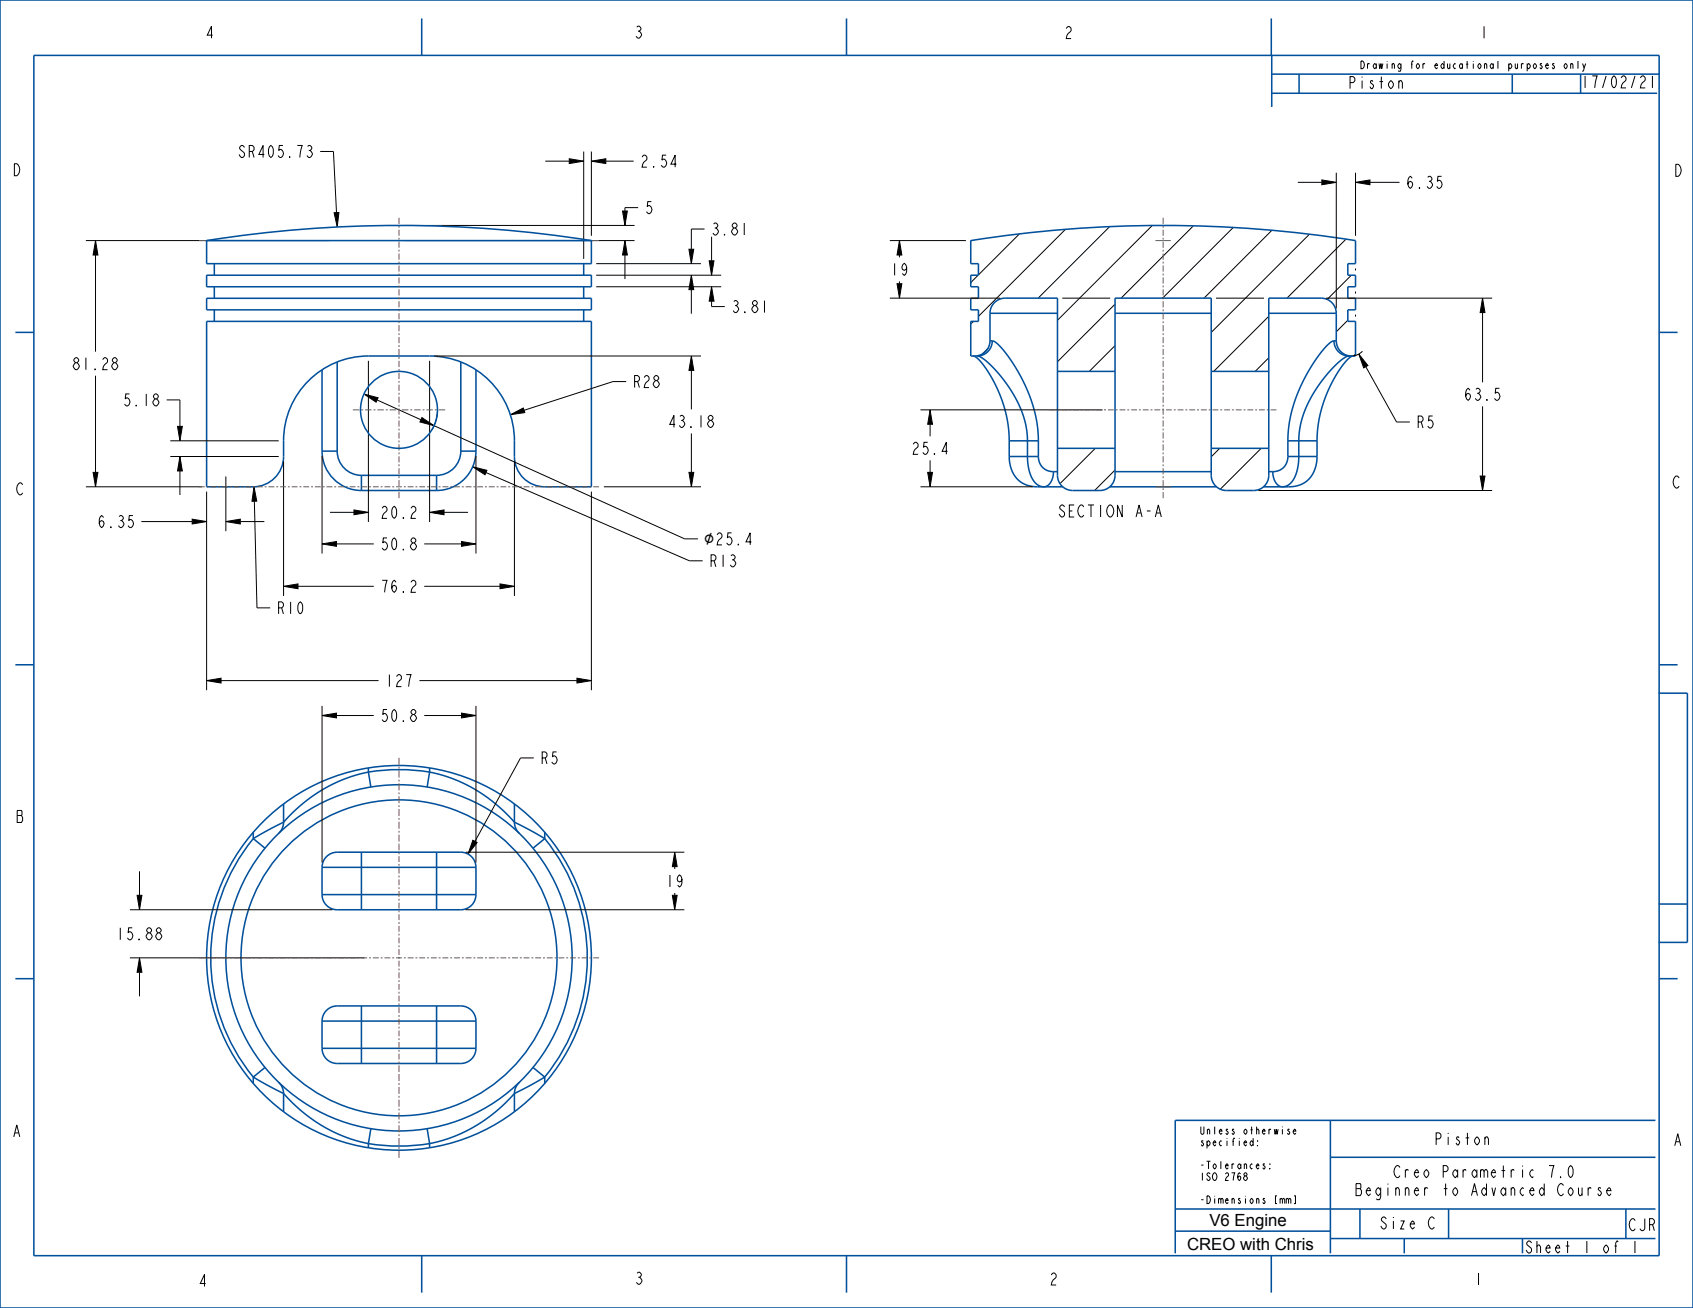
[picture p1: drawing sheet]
<svg xmlns="http://www.w3.org/2000/svg" width="559mm" height="432mm" viewBox="0 0 559 432" stroke-linecap="round" stroke-linejoin="round" font-family="sans-serif">
<g fill="none" stroke="#000" stroke-width=".33">
<path d="M523.4 21l-.5 1.5M105.7 50h4.4l1 20.2M180 53.2h7.9M187.9 52.4l4.8 .8-4.8 .8zM192.7 50v35.5M195.2 53.2l4.8-.8v1.6zM195.2 50v27.8M200 53.2h9.2M436.3 59.4l4.8 .8-4.8 .8zM441.1 57v44.8M447.4 57v20.8M28.4 79.4h80.3"/>
<path d="M31.5 79.4l.8 4.8h-1.6zM110.3 70.2l1.6-.1-.6 4.8zM133.3 79.4h76.1M133.3 74.4h76.1M205.5 69.7h1.6l-.8 4.7zM206.3 79.4l.8 4.8h-1.6zM210.6 68.5h-4.3v1.2M232.5 75.6h-4.3v6.7M234.9 78.2v7.9M293.7 79.4h25.1M296.9 79.4l.8 4.8h-1.6zM320.6 79.4l-.2 .2"/>
<path d="M336.5 77.2l-13.6 13.6M351.7 75.7l-28.8 28.7M366.2 74.8l-23.5 23.6M380.3 74.5l-31.3 31.2M393.8 74.6l-23.8 23.8M407 75.2l-23.3 23.2M419.8 76.1l-22.4 22.3M428.4 60.2h7.9M432.2 77.3l-32.4 32.4M444.2 79l-19.4 19.4M447.4 60.2l4.8-.8v1.6zM452.2 60.2h9.7"/>
<path d="M31.5 84.2v31.9M196.8 94.7h41.2M196.8 90.9h41.2M196.8 87h34.6M206.3 84.2v7.9M227.4 82.3h1.6l-.8 4.7zM228.2 90.9l.8 4.7h-1.6zM228.2 95.6v8M234.1 86.1h1.6l-.8 4.8zM234.9 94.7l.8 4.7h-1.6zM234.9 99.4v1.8h4.3M293.7 98.4h36.5"/>
<path d="M296.1 93.7h1.6l-.8 4.7zM296.9 84.2v.8M296.9 92.9v.8M322.8 90.9l-2.4 2.4M350.6 98.4h15.8M401.4 98.4h15.8M437.6 98.4h54.9M446 90.9l-8 8M447.4 88.6v.7M447.4 96.3v.6M489.3 98.4l.8 4.8h-1.6zM121.6 119.1v53.2"/>
<path d="M141.8 119.1v53.2M143.4 117.5h88M228.2 117.5l.8 4.8h-1.6zM321.3 106.1l-.9 .9M326.1 115l-1.9 1.9M368 100.4l-19 19M368 114.1l-8.5 8.5M418.8 104.4l-18.2 18.2M418.8 118.1l-4.5 4.5M444.9 105.7l-3.8 3.8M447.4 116.9l-.6 .6M447.4 103.9v.6"/>
<path d="M448.5 116.9l3 3.8-1.4 .7zM449.7 116l-1.9 1.2-1.7 .3M489.3 103.2v23M31.5 124v31.9M55 132h4.4v8.8M120.1 130.1l4.7 1.2-.7 1.5zM124.5 132l14.4 6.6M139.3 137.8l4 2.7-4.7-1.2zM144.4 135.3a12.7 12.7 0 0 1-1.9 6.6M168.4 136.9l4.3-2.2 .5 1.5zM206.7 126h-4.4l-29.3 9.4M228.2 122.3v12.8"/>
<path d="M303.8 135.3h60.1M307 135.3l.8 4.8h-1.6zM450.8 121.1l10.2 18.2h4.3M489.3 134.1v23.1M30.7 155.9h1.6l-.8 4.8zM56.2 150.7h35.8M56.2 145.5h35.8M58.6 140.8h1.6l-.8 4.7zM59.4 150.7l.8 4.8h-1.6zM59.4 155.5v7.9M74.5 157.3v18.1M93.6 152.3v44.4"/>
<path d="M106.3 150.5v32.2M143.3 140.5l82.7 37.4h4.4M156 154.1l4.7 1.2-.6 1.4zM157.1 150.5v32.2M160.4 156l67.2 29.1h4.3M169.8 152.3v44.4M227.4 155.9h1.6l-.8 4.8zM228.2 143.1v12.8M306.2 155.9h1.6l-.8 4.8zM307 140.1v3.9M307 152v3.9M361.5 148l-11.6 11.7"/>
<path d="M368 155.2l-6.7 6.7M402.6 148l-2.8 2.8M416.3 148l-13.5 13.5M488.5 157.2h1.6l-.8 4.7zM28.4 160.7h38.2M46.7 172.2h16.7M63.4 171.4l4.8 .8-4.8 .8zM68.2 162.3v65.6M74.5 172.2l4.8-.8v1.6zM79.3 172.2h7.9M83.8 160.7l1 4.7-1.6 .1zM84 165.5l.8 35.2h4.4"/>
<path d="M106.3 179.6l4.8-.8v1.6zM108.9 169.1h7.9M111.1 179.6h12.3M116.8 168.3l4.8 .8-4.8 .8zM140 179.6h12.3M141.8 169.1l4.8-.8v1.6zM146.6 169.1h7.9M152.3 178.8l4.8 .8-4.8 .8zM195.2 162.3v65.6M199.3 160.7h32.1M303.8 160.7h37.1M415.4 161.9h77.1"/>
<path d="M93.6 193.6l4.8-.8v1.5zM98.4 193.6h25M140 193.6h25M165 192.8l4.8 .8-4.8 .7zM68.2 224.7l4.8-.8v1.6zM73 224.7h51.9M106.3 236.2l4.8-.8v1.6zM106.3 233v51.7M111.1 236.2h12.3M138.4 224.7h52M140 236.2h12.3M152.3 235.4l4.8 .8-4.8 .8z"/>
<path d="M157.1 233v51.7M190.4 223.9l4.8 .8-4.8 .8zM176.2 250.2h-4.4l-15 27.6M156.1 277.4l1.4 .7-3 3.8zM45.3 295.6h1.5l-.8 4.7zM46 287.6v8M153.7 281.3h72.2M221.9 295.6h1.6l-.8 4.7zM222.7 281.3l.8 4.8h-1.6zM222.7 286.1v.8M222.7 294.8v.8M42.9 316.2h77.4"/>
<path d="M42.9 300.3h66.8M46 316.2l.8 4.8h-1.5zM153.7 300.3h72.2M46 321v7.9"/>
</g>
<g fill="#000">
<path d="M187.9 52.4l4.8 .8-4.8 .8zM195.2 53.2l4.8-.8v1.6zM31.5 79.4l.8 4.8h-1.6zM110.3 70.2l1.6-.1-.6 4.8zM205.5 69.7h1.6l-.8 4.7zM206.3 79.4l.8 4.8h-1.6zM296.9 79.4l.8 4.8h-1.6zM436.3 59.4l4.8 .8-4.8 .8zM447.4 60.2l4.8-.8v1.6zM228.2 90.9l.8 4.7h-1.6zM227.4 82.3h1.6l-.8 4.7zM234.1 86.1h1.6l-.8 4.8z"/>
<path d="M234.9 94.7l.8 4.7h-1.6zM296.1 93.7h1.6l-.8 4.7zM489.3 98.4l.8 4.8h-1.6zM228.2 117.5l.8 4.8h-1.6zM448.5 116.9l3 3.8-1.4 .7zM120.1 130.1l4.7 1.2-.7 1.5zM168.4 136.9l4.3-2.2 .5 1.5zM307 135.3l.8 4.8h-1.6zM59.4 150.7l.8 4.8h-1.6zM58.6 140.8h1.6l-.8 4.7zM139.3 137.8l4 2.7-4.7-1.2zM156 154.1l4.7 1.2-.6 1.4z"/>
<path d="M30.7 155.9h1.6l-.8 4.8zM63.4 171.4l4.8 .8-4.8 .8zM74.5 172.2l4.8-.8v1.6zM83.8 160.7l1 4.7-1.6 .1zM106.3 179.6l4.8-.8v1.6zM116.8 168.3l4.8 .8-4.8 .8zM141.8 169.1l4.8-.8v1.6zM152.3 178.8l4.8 .8-4.8 .8zM227.4 155.9h1.6l-.8 4.8zM306.2 155.9h1.6l-.8 4.8zM488.5 157.2h1.6l-.8 4.7zM93.6 193.6l4.8-.8v1.5z"/>
<path d="M165 192.8l4.8 .8-4.8 .7zM68.2 224.7l4.8-.8v1.6zM106.3 236.2l4.8-.8v1.6zM152.3 235.4l4.8 .8-4.8 .8zM190.4 223.9l4.8 .8-4.8 .8zM156.1 277.4l1.4 .7-3 3.8zM222.7 281.3l.8 4.8h-1.6zM45.3 295.6h1.5l-.8 4.7zM46 316.2l.8 4.8h-1.5zM221.9 295.6h1.6l-.8 4.7z"/>
</g>
<g fill="none" stroke="#00509b" stroke-width=".51">
<path d="M0 0h558.8v431.8h-558.8zM11.2 18.3h536.4v396.2h-536.4zM139.2 6.1v12.2M279.4 6.1v12.2M419.6 6.1v12.2M419.8 18.2v17.1M419.8 30.8h127.2M419.8 24.5h128.1M428.8 24.5v6.3M499.1 24.5v6.3M68.2 90.9h127v3.8h-127zM68.2 98.5h127v3.8h-127z"/>
<path d="M68.2 87h127M70.7 87v3.9M70.7 94.7v3.8M192.7 87v3.9M192.7 94.7v3.8M5.1 109.7h6.1M68.2 106.1h127v54.6h-15.4a10 10 0 0 1-10-10 33.2 33.2 0 0 0-2.9-17.5 28 28 0 0 0-25.1-15.7h-20.2a28 28 0 0 0-28 28 18.9 18.9 0 0 1-.7 8.8 10 10 0 0 1-9.3 6.4h-15.4zM70.7 102.3v3.8M111.3 119.5v29.4M152.1 119.5v29.4M192.7 102.3v3.8M321.2 117.5l.4 .1a9.7 9.7 0 0 1 3.9 4.1 43.4 43.4 0 0 1 7.6 23.8"/>
<path d="M326.8 112.5a5.2 5.2 0 0 1-6.4 5v-11.4h2.5v-3.8h-2.5v-3.8h2.5v-3.8h-2.5v-3.8h2.5v-3.9h-2.5v-7.6a405.7 405.7 0 0 1 127 0v7.6h-2.5v3.9h2.5v3.8h-2.5v3.8h2.5v3.8h-2.5v3.8h2.5v11.4h-2.2M326.8 103.4a5 5 0 0 1 5-5h17.2v58.5a5 5 0 0 0 5 5h9a5 5 0 0 0 5-5v-58.5h31.8v58.5a5 5 0 0 0 5 5h9a5 5 0 0 0 5-5v-58.5h17.3a5 5 0 0 1 5 5M326.8 103.4v9.1M326.8 112.5h.7M326.8 103.4h22.2M327.5 112.5a5 5 0 0 1-4.9 5 9.1 9.1 0 0 1 4.8 3.4 37.7 37.7 0 0 1 11.7 23.8v6a11.2 11.2 0 0 0 3.5 9.4 3.1 3.1 0 0 0 4.8-2.4l.3-2M327.5 112.5h.2a10.9 10.9 0 0 1 4.4 4.3 49.1 49.1 0 0 1 10.6 28.7M368 103.4h31.8M418.8 103.4h22.3M440.3 112.5a5 5 0 0 0 4.9 5M440.3 112.5h-.2a10.9 10.9 0 0 0-4.4 4.3 49.1 49.1 0 0 0-10.6 28.7M440.3 112.5h.8"/>
<path d="M441.1 112.5a5 5 0 0 0 5 5M441.1 103.4v9.1M445.2 117.5a9.1 9.1 0 0 0-4.8 3.4 37.7 37.7 0 0 0-11.7 23.8v6a11.2 11.2 0 0 1-3.5 9.4 3.1 3.1 0 0 1-4.8-2.4l-.3-2M446.6 117.5l-.3 .1a9.7 9.7 0 0 0-4 4.1 43.4 43.4 0 0 0-7.6 23.8M547.6 109.7h6.1M106.3 122.1v26.8M157.1 122.1v26.8M349 122.6h19M399.8 122.6h19M106.3 148.9a13 13 0 0 0 13 13M106.3 148.9h5M111.3 148.9a8 8 0 0 0 8 8"/>
<path d="M119.3 156.9h24.8M119.3 156.9v5M144.1 156.9v5M152.1 148.9a8 8 0 0 1-8 8M152.1 148.9h5M157.1 148.9a13 13 0 0 1-13 13M333.1 150.7a9.1 9.1 0 0 0 9.4 10h8.3M333.1 145.5v5.2M333.1 150.7h9.6M333.1 145.5h9.6M342.7 150.7a4.8 4.8 0 0 0 5 5M342.7 145.5v5.2"/>
<path d="M347.7 155.7h1.3M349 148h19M368 155.7h31.8M399.8 148h19M418.8 155.7h1.3M425.1 150.7a4.8 4.8 0 0 1-5 5M425.1 150.7h9.6M425.1 145.5h9.6M425.1 145.5v5.2M434.7 150.7a9.1 9.1 0 0 1-9.3 10h-8.4M434.7 145.5v5.2M119.3 161.9h24.8"/>
<path d="M366.3 160.7h35.2M5.1 219.5h6.1M547.6 219.5h6.1M547.5 228.8h9.4v82.3h-9.4M121.6 254.9a62.1 62.1 0 0 1 20.2 0M121.6 254.9a51 51 0 0 0-28 16.5M121.6 253.5v1.4M121.6 254.9l.8 4.9M141.8 254.9a51 51 0 0 1 28 16.5M141.8 254.9l-.8 4.9M141.8 253.5v1.4M83.6 276.8a62.1 62.1 0 0 0 0 78.8"/>
<path d="M83.6 274.7v2.1M83.6 276.8l3.9 3.2M92.1 275h.1M93.6 271.4l-.5 2.2-1 1.4M93.6 271.4l-10 5.4M93.6 265.4v6M169.8 271.4l.3 1.7 1.2 1.9M169.8 271.4l10 5.4M169.8 265.4v6M171.3 275h.1M179.8 276.8a62.1 62.1 0 0 1 0 78.8M179.8 276.8l-3.9 3.2"/>
<path d="M179.8 274.7v2.1M106.3 286.3a5 5 0 0 1 5-5h40.8a5 5 0 0 1 5 5M106.3 295.3a5 5 0 0 0 5 5h40.8a5 5 0 0 0 5-5M106.3 286.3v9M106.3 295.3h50.8M106.3 286.3h50.8M119.3 281.3v19M144.1 281.3v19M157.1 286.3v9M547.5 298.4h9.4M5.1 323.1h6.1M106.3 337.1a5 5 0 0 1 5-5h40.8a5 5 0 0 1 5 5"/>
<path d="M106.3 337.1v9M106.3 337.1h50.8M119.3 332.1v19M144.1 332.1v19M157.1 337.1v9M547.6 323.1h6.1M83.6 355.6l10 5.4M83.6 355.6v2.1M87.5 352.4l-3.9 3.2M92.1 357.4l1 1.4 .5 2.2M92.1 357.4h.1M106.3 346.1a5 5 0 0 0 5 5h40.8a5 5 0 0 0 5-5"/>
<path d="M106.3 346.1h50.8M171.3 357.4l-1.2 1.9-.3 1.7M171.3 357.4h.1M175.9 352.4l3.9 3.2M179.8 355.6l-10 5.4M179.8 355.6v2.1M93.6 361l.2 .2a50.6 50.6 0 0 0 27.8 16.3M93.6 361v6M121.6 377.5a62.1 62.1 0 0 0 20.2 0M121.6 377.5v1.4M122.4 372.6l-.8 4.9M141 372.6l.8 4.9"/>
<path d="M141.8 377.5v1.4M169.8 361l-.2 .2a50.6 50.6 0 0 1-27.8 16.3M169.8 361v6M439.1 369.9v43.8M546.4 369.9h-158.5v43.8M387.9 399.1h158.5M439.1 382h107.3M448.9 399.1v9.8M478.1 399.1v9.8M536.7 399.1v9.8M139.2 414.5v12.2M279.4 414.5v12.2"/>
<path d="M387.9 406.4h51.2M419.6 414.5v12.2M439.1 408.9h107.3M463.5 408.9v4.8"/>
<circle cx="131.7" cy="316.2" r="63.5"/>
<circle cx="131.7" cy="316.2" r="57.2"/>
<circle cx="131.7" cy="316.2" r="52.2"/>
</g>
<!-- layer: 02___PRT_ALL_AXES -->
<g fill="none" stroke="#00509b" stroke-width=".51">
<path d="M68.2 79.4a405.7 405.7 0 0 1 127 0M68.2 79.4v7.6M68.2 79.4h127M195.2 79.4v7.6"/>
<circle cx="131.7" cy="135.3" r="12.7"/>
</g>
<g fill="none" stroke="#785055" stroke-width=".33">
<path d="M65.7 79.4h2.5M131.7 71.9v2M131.7 74.6v.6M131.7 75.8v2.1M131.7 78.5v.6M131.7 79.8v2M195.2 79.4h2.5M381.4 79.4h5M383.9 71.9v2M383.9 74.6v.6M383.9 75.8v2.1M383.9 78.5v.6"/>
<path d="M383.9 79.8v2M131.7 82.4v.7M131.7 83.7v2M131.7 86.4v.6M131.7 87.6v2.1M131.7 90.3v.6M131.7 91.6v2M131.7 94.2v.7M131.7 95.5v2M131.7 98.2v.6M131.7 99.4v2.1M383.9 82.4v.7"/>
<path d="M383.9 83.7v2M383.9 86.4v.6M383.9 87.6v2.1M383.9 90.3v.6M383.9 91.6v2M383.9 94.2v.7M383.9 95.5v2M383.9 98.2v.6M383.9 99.4v2.1M131.7 102.1v.6M131.7 103.4v2M131.7 106v.7"/>
<path d="M131.7 107.3v2.1M131.7 110v.6M131.7 111.2v2.1M131.7 113.9v.7M131.7 115.2v2M131.7 117.9v.6M131.7 119.1v2.1M383.9 102.1v.6M383.9 103.4v2M383.9 106v.7M383.9 107.3v2.1M383.9 110v.6"/>
<path d="M383.9 111.2v2.1M383.9 113.9v.7M383.9 115.2v2M383.9 117.9v.6M383.9 119.1v2.1M116.5 135.3h2.1M119.2 135.3h.7M120.5 135.3h2.2M123.3 135.3h.6M124.5 135.3h2.2M127.3 135.3h.7M128.6 135.3h2.1"/>
<path d="M131.4 135.3h.6M131.7 121.8v.6M131.7 123.1v2M131.7 125.7v.7M131.7 127v2M131.7 129.7v.6M131.7 130.9v2.1M131.7 133.6v.6M131.7 134.9v2M131.7 137.5v.7M131.7 138.8v2M132.6 135.3h2.2"/>
<path d="M135.4 135.3h.7M136.7 135.3h2.1M139.5 135.3h.6M140.7 135.3h2.2M143.5 135.3h.7M144.8 135.3h2.1M346.5 135.3h1.9M349.1 135.3h.6M350.3 135.3h2M352.9 135.3h.6M354.2 135.3h1.9M356.7 135.3h.7"/>
<path d="M358 135.3h1.9M360.6 135.3h.6M361.8 135.3h2M364.4 135.3h.6M365.7 135.3h1.9M368.2 135.3h.7M369.5 135.3h2M372.1 135.3h.6M373.3 135.3h2M375.9 135.3h.7M377.2 135.3h1.9M379.8 135.3h.6"/>
<path d="M381 135.3h2M383.6 135.3h.6M383.9 121.8v.6M383.9 123.1v2M383.9 125.7v.7M383.9 127v2M383.9 129.7v.6M383.9 130.9v2.1M383.9 133.6v.6M383.9 134.9v2M383.9 137.5v.7M383.9 138.8v2"/>
<path d="M384.9 135.3h1.9M387.4 135.3h.7M388.7 135.3h1.9M391.3 135.3h.6M392.5 135.3h2M395.1 135.3h.6M396.4 135.3h1.9M398.9 135.3h.7M400.2 135.3h1.9M402.8 135.3h.6M404 135.3h2M406.6 135.3h.6"/>
<path d="M407.9 135.3h1.9M410.4 135.3h.7M411.7 135.3h2M414.3 135.3h.6M415.5 135.3h2M418.1 135.3h.7M419.4 135.3h1.9M131.7 141.5v.6M131.7 142.7v2.1M131.7 145.4v.6M131.7 146.7v2M131.7 149.4v.6"/>
<path d="M131.7 150.6v2.1M131.7 153.3v.6M131.7 154.6v2M131.7 157.2v.7M131.7 158.5v2M383.9 141.5v.6M383.9 142.7v2.1M383.9 145.4v.6M383.9 146.7v2M383.9 149.4v.6M383.9 150.6v2.1M383.9 153.3v.6"/>
<path d="M383.9 154.6v2M383.9 157.2v.7M383.9 158.5v2M65.7 160.7h1.9M68.2 160.7h.7M69.5 160.7h1.9M72 160.7h.7M73.3 160.7h1.9M75.9 160.7h.6M77.1 160.7h2M79.7 160.7h.6M81 160.7h1.9"/>
<path d="M83.5 160.7h.7M84.8 160.7h1.9M87.4 160.7h.6M88.6 160.7h2M91.2 160.7h.6M92.5 160.7h1.9M95 160.7h.6M96.3 160.7h1.9M98.8 160.7h.7M100.1 160.7h1.9M102.7 160.7h.6M103.9 160.7h2"/>
<path d="M106.5 160.7h.6M107.8 160.7h1.9M110.3 160.7h.7M111.6 160.7h1.9M114.2 160.7h.6M115.4 160.7h2M118 160.7h.6M119.2 160.7h2M121.8 160.7h.6M123.1 160.7h1.9M125.6 160.7h.7M126.9 160.7h1.9"/>
<path d="M129.5 160.7h.6M130.7 160.7h2M131.7 161.2v.6M131.7 162.4v2.1M133.3 160.7h.6M134.6 160.7h1.9M137.1 160.7h.7M138.4 160.7h1.9M140.9 160.7h.7M142.2 160.7h1.9M144.8 160.7h.6M146 160.7h2"/>
<path d="M148.6 160.7h.6M149.9 160.7h1.9M152.4 160.7h.7M153.7 160.7h1.9M156.3 160.7h.6M157.5 160.7h2M160.1 160.7h.6M161.4 160.7h1.9M163.9 160.7h.6M165.2 160.7h1.9M167.7 160.7h.7M169 160.7h1.9"/>
<path d="M171.6 160.7h.6M172.8 160.7h2M175.4 160.7h.6M176.7 160.7h1.9M179.2 160.7h.7M180.5 160.7h1.9M183.1 160.7h.6M184.3 160.7h2M186.9 160.7h.6M188.1 160.7h2M190.7 160.7h.6M192 160.7h1.9"/>
<path d="M194.5 160.7h.7M195.8 160.7h1.9M381.4 160.7h5M383.9 161.2v.6M383.9 162.4v2.1M131.7 250.2v2.3M131.7 253.1v.7M131.7 254.4v2.3M131.7 257.4v.6M131.7 258.6v2.3M131.7 261.6v.6M131.7 262.8v2.4"/>
<path d="M131.7 265.8v.6M131.7 267.1v2.3M131.7 270v.7M131.7 271.3v2.3M131.7 274.2v.7M131.7 275.5v2.3M131.7 278.5v2.2M131.7 281.4v.6M131.7 282.6v2M131.7 285.2v.6M131.7 286.5v1.9M131.7 289v.7"/>
<path d="M131.7 290.3v1.9M131.7 292.9v.6M131.7 294.1v2M131.7 296.7v.6M131.7 298v1.9M65.7 316.2h1.9M68.2 316.2h.7M69.5 316.2h1.9M72 316.2h.7M73.3 316.2h1.9M75.9 316.2h.6M77.1 316.2h2"/>
<path d="M79.7 316.2h.6M81 316.2h1.9M83.5 316.2h.7M84.8 316.2h1.9M87.4 316.2h.6M88.6 316.2h2M91.2 316.2h.6M92.5 316.2h1.9M95 316.2h.6M96.3 316.2h1.9M98.8 316.2h.7M100.1 316.2h1.9"/>
<path d="M102.7 316.2h.6M103.9 316.2h2M106.5 316.2h.6M107.8 316.2h1.9M110.3 316.2h.7M111.6 316.2h1.9M114.2 316.2h.6M115.4 316.2h2M118 316.2h.6M119.2 316.2h2M121.8 316.2h.6M123.1 316.2h1.9"/>
<path d="M125.6 316.2h.7M126.9 316.2h1.9M129.5 316.2h.6M130.7 316.2h2M131.7 300.5v.7M131.7 301.8v1.9M131.7 304.4v.6M131.7 305.6v2M131.7 308.2v.6M131.7 309.5v1.9M131.7 312.1v.6M131.7 313.3v2"/>
<path d="M131.7 315.9v.6M131.7 317.2v1.9M131.7 319.7v.7M133.3 316.2h.6M134.6 316.2h1.9M137.1 316.2h.7M138.4 316.2h1.9M140.9 316.2h.7M142.2 316.2h1.9M144.8 316.2h.6M146 316.2h2M148.6 316.2h.6"/>
<path d="M149.9 316.2h1.9M152.4 316.2h.7M153.7 316.2h1.9M156.3 316.2h.6M157.5 316.2h2M160.1 316.2h.6M161.4 316.2h1.9M163.9 316.2h.6M165.2 316.2h1.9M167.7 316.2h.7M169 316.2h1.9M171.6 316.2h.6"/>
<path d="M172.8 316.2h2M175.4 316.2h.6M176.7 316.2h1.9M179.2 316.2h.7M180.5 316.2h1.9M183.1 316.2h.6M184.3 316.2h2M186.9 316.2h.6M188.1 316.2h2M190.7 316.2h.6M192 316.2h1.9M194.5 316.2h.7"/>
<path d="M195.8 316.2h1.9M131.7 321v1.9M131.7 323.6v.6M131.7 324.8v2M131.7 327.4v.6M131.7 328.7v1.9M131.7 331.2v.7M131.7 332.5v1.9M131.7 335.1v.6M131.7 336.3v2M131.7 338.9v.6M131.7 340.2v1.9"/>
<path d="M131.7 342.7v.7M131.7 344v1.9M131.7 346.6v.6M131.7 347.8v2M131.7 350.4v.6M131.7 351.7v2.2M131.7 354.6v2.3M131.7 357.5v.7M131.7 358.8v2.3M131.7 361.8v.6M131.7 363v2.3M131.7 366v.6"/>
<path d="M131.7 367.2v2.4M131.7 370.2v.6M131.7 371.5v2.3M131.7 374.4v.7M131.7 375.7v2.3M131.7 378.7v.6M131.7 379.9v2.3"/>
</g>
<g font-size="5.5">
<text x="399.2" y="404.6">V6 Engine</text>
<text x="391.8" y="412.6">CREO with Chris</text>
</g>
<g font-size="5.2">
<text x="67.6" y="12.6">4</text>
<text x="209.2" y="12.6">3</text>
<text x="351.1" y="12.7">2</text>
<text x="488.2" y="12.6">1</text>
<text x="444.8" y="29.3">Piston</text>
<text x="78.3" y="52">SR405.73</text>
<text x="3.9" y="58">D</text>
<text x="211.1" y="55.2">2.54</text>
<text x="552.3" y="58.2">D</text>
<text x="463.9" y="62.2">6.35</text>
<text x="212.6" y="70.5">5</text>
<text x="234.5" y="77.6">3.81</text>
<text x="293.7" y="90.9">19</text>
<text x="241.2" y="103.2">3.81</text>
<text x="23.6" y="122">81.28</text>
<text x="208.7" y="127.9">R28</text>
<text x="40.3" y="134">5.18</text>
<text x="483" y="132.2">63.5</text>
<text x="220.3" y="141.1">43.18</text>
<text x="467.3" y="141.3">R5</text>
<text x="300.6" y="150">25.4</text>
<text x="551.8" y="161.1">C</text>
<text x="5.1" y="163.4">C</text>
<text x="125.3" y="171.1">20.2</text>
<text x="349.6" y="170.7">SECTION A-A</text>
<text x="32" y="174.2">6.35</text>
<text x="235.9" y="179.9">25.4</text>
<text x="125.3" y="181.5">50.8</text>
<text x="233.9" y="187.1">R13</text>
<text x="125.3" y="195.5">76.2</text>
<text x="91.2" y="202.7">R10</text>
<text x="126.9" y="226.7">127</text>
<text x="125.3" y="238.2">50.8</text>
<text x="178.2" y="252.2">R5</text>
<text x="5.1" y="271.5">B</text>
<text x="219.5" y="292.8">19</text>
<text x="38.1" y="310.3">15.88</text>
<text x="3.9" y="375.3">A</text>
<text x="473.2" y="378">Piston</text>
<text x="552.2" y="378.2">A</text>
<text x="460.4" y="388.8">Creo Parametric 7.0</text>
<text x="448.1" y="394.7">Beginner to Advanced Course</text>
<text x="455.2" y="405.7">Size C</text>
<text x="537.3" y="406.3">CJR</text>
<text x="65.3" y="424.7">4</text>
<text x="209.3" y="424">3</text>
<text x="346.2" y="424.2">2</text>
<text x="486.4" y="424.2">1</text>
</g>
<g font-size="5.2" fill="#00509b">
<text x="521.6" y="29">17/02/21</text>
<text x="503.1" y="413.7">Sheet 1 of 1</text>
</g>
<g font-size="3.3">
<text x="448.7" y="22.7">Drawing for educational purposes only</text>
<text x="395.8" y="374.5">Unless otherwise</text>
<text x="395.8" y="378.3">specified:</text>
<text x="395.8" y="385.9">-Tolerances:</text>
<text x="395.8" y="389.7">ISO 2768</text>
<text x="395.8" y="397.3">-Dimensions [mm]</text>
</g>
</svg>
